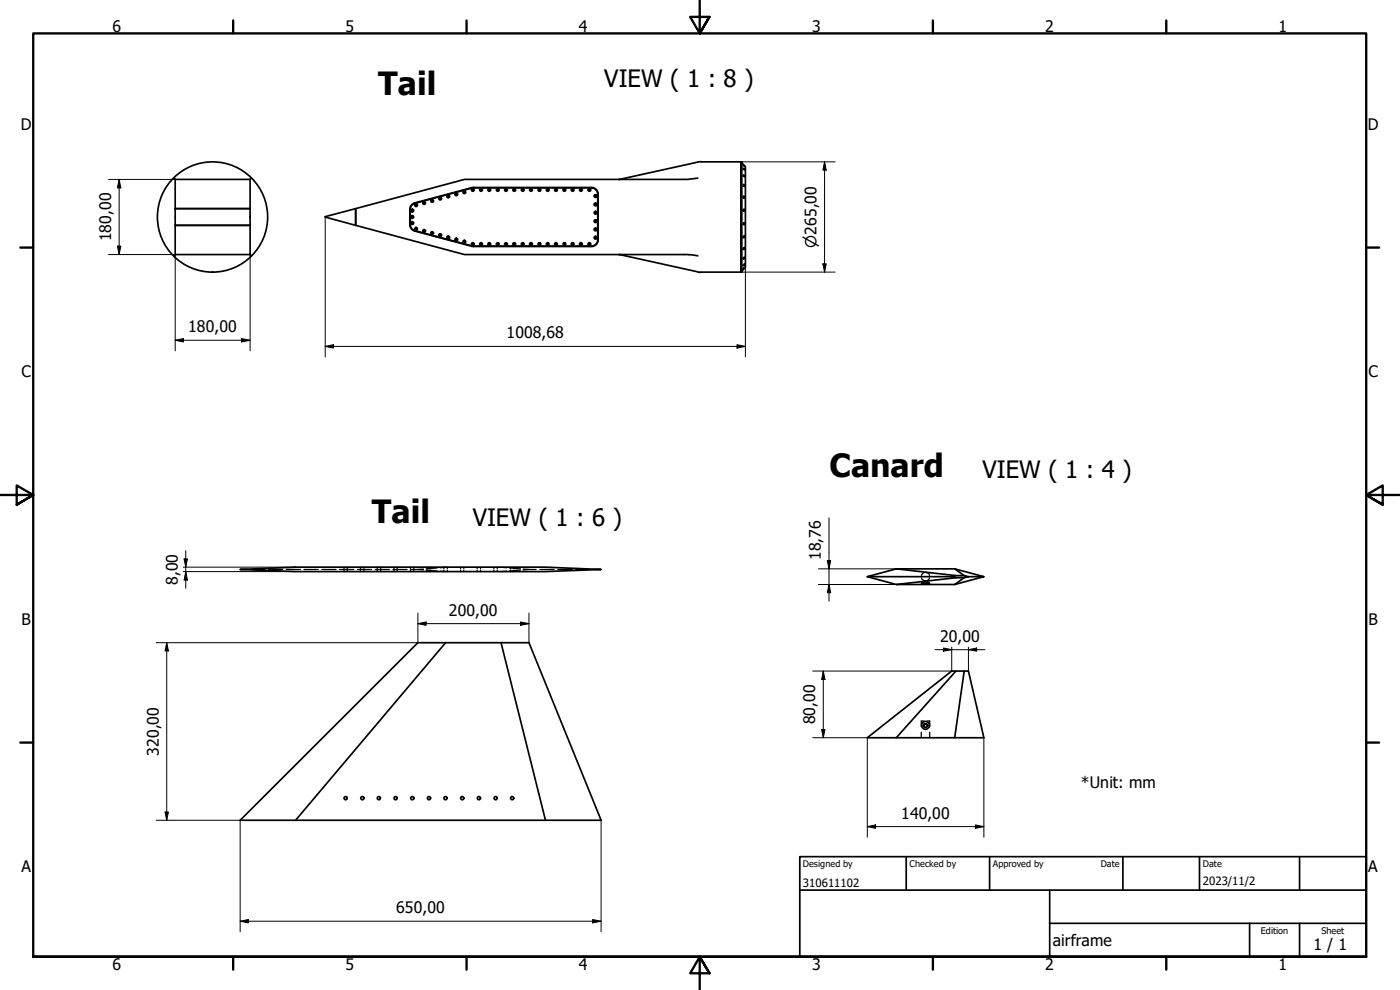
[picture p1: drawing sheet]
<svg xmlns="http://www.w3.org/2000/svg" width="420mm" height="297mm" viewBox="0 0 420 297" stroke-linecap="round" stroke-linejoin="round" font-family="sans-serif">
<!-- layer: Visible (ISO) -->
<g fill="none" stroke="#000" stroke-width=".51">
<path d="M52.1 53.5l.5 .3M52.6 53.8v13.8M52.6 53.8h22.5M75.1 53.8v22.6M75.4 53.5l-.3 .3M186 53.8h-.3M209.4 53.5l-3.1 .3h-66.9l-32.7 8.8v5l32.7 8.8h66.9l3.1 .4M210.3 48.5l-24.4 5.3M210.3 48.6h12.1v33h-12.1M222.4 48.6h.2v33h-.2zM222.6 48.7l1 1.2M223.1 52.6l.4 .4z"/>
<path d="M223.1 50.5l.4 .5zM223.1 49.5l.4 .4zM223.7 50v30.2M52.6 67.6v8.8M52.6 76.4h22.5M52.6 62.6h22.5M52.6 67.6h22.5M52.6 76.4l-.5 .4M75.1 76.4l.3 .4M97.6 65l9.1-2.4v5l-9.1-2.5M124.5 60.9l17.4-4.6 35.6-.1a2 2 0 0 1 2 2v13.8M124.5 60.9l-1.1 .7-.4 1.2v5l.7 1.1 .8 .4 17.1 4.6 35.9 .1a2 2 0 0 0 2-2"/>
<path d="M179.4 72a1.87 1.87 0 0 1-1.9 1.8h-35.6l-17.4-4.6a1.87 1.87 0 0 1-1.4-1.8v-4.6a1.87 1.87 0 0 1 1.4-1.8l17.4-4.6h35.6a1.87 1.87 0 0 1 1.9 1.8v13.8M185.7 76.4h.3M185.9 76.4l23.6 5.2M223.1 79.4l.4-.2-.4 .5zM223.1 77.3l.4-.1-.2 .4h-.2zM209.5 81.6l.8 .1M223.2 80.5l.3-.3-.4 .5zM223.6 80.2h.1M223.6 80.2l-1 1.2M72.1 170.9l16.6-.7h75l16.7 .7-16.7 .6h-75zM260.3 173l8.7-2.3h17.5l8.8 2.3-8.8 2.4h-17.5zM260.3 173h25.3"/>
<path d="M269 170.7l17.9 2M276.6 174.9l2.4 .1-1.8 .1zM286.5 170.7l2.9 2M286.9 173.3l-17.9 2.1M289.4 173.3l-2.9 2.1M290.6 173l-1.2 .3h-2.5l-1.3-.3 1.3-.3h2.5l1.2 .3h4.7M133.7 192.8l-45 53.3M150.4 192.8l13.3 53.3M277.2 217.7a.58 .58 0 0 0 .7 .6 .58 .58 0 0 0 .3-.9 .58 .58 0 0 0-1 .1v.2a.58 .58 0 0 1 .5-.5 .58 .58 0 0 1 .6 .5M286.9 201.3l-17.9 20M289.4 201.3l-2.9 20M260.3 221.3l25.3-20h5l4.7 20z"/>
<path d="M72.1 246.1l53.3-53.3h33.3l21.7 53.3z"/>
<circle cx="132.1" cy="59.6" r=".41"/>
<circle cx="132.1" cy="59.6" r=".16"/>
<circle cx="134.5" cy="58.9" r=".41"/>
<circle cx="134.5" cy="58.9" r=".16"/>
<circle cx="136.9" cy="58.3" r=".41"/>
<circle cx="136.9" cy="58.3" r=".16"/>
<circle cx="139.4" cy="57.7" r=".41"/>
<circle cx="139.4" cy="57.7" r=".16"/>
<circle cx="141.9" cy="57" r=".41"/>
<circle cx="141.9" cy="57" r=".16"/>
<circle cx="144.4" cy="57" r=".41"/>
<circle cx="144.4" cy="57" r=".16"/>
<circle cx="146.8" cy="57" r=".41"/>
<circle cx="146.8" cy="57" r=".16"/>
<circle cx="149.4" cy="57" r=".41"/>
<circle cx="149.4" cy="57" r=".16"/>
<circle cx="151.9" cy="57" r=".41"/>
<circle cx="151.9" cy="57" r=".16"/>
<circle cx="154.3" cy="57" r=".41"/>
<circle cx="154.3" cy="57" r=".16"/>
<circle cx="156.9" cy="57" r=".41"/>
<circle cx="156.9" cy="57" r=".16"/>
<circle cx="159.4" cy="57" r=".41"/>
<circle cx="159.4" cy="57" r=".16"/>
<circle cx="161.9" cy="57" r=".41"/>
<circle cx="161.9" cy="57" r=".16"/>
<circle cx="164.4" cy="57" r=".41"/>
<circle cx="164.4" cy="57" r=".16"/>
<circle cx="166.8" cy="57" r=".41"/>
<circle cx="166.8" cy="57" r=".16"/>
<circle cx="169.4" cy="57" r=".41"/>
<circle cx="169.4" cy="57" r=".16"/>
<circle cx="171.9" cy="57" r=".41"/>
<circle cx="171.9" cy="57" r=".16"/>
<circle cx="174.3" cy="57" r=".41"/>
<circle cx="174.3" cy="57" r=".16"/>
<circle cx="176.9" cy="57" r=".41"/>
<circle cx="176.9" cy="57" r=".16"/>
<circle cx="178.7" cy="58.8" r=".41"/>
<circle cx="178.7" cy="58.8" r=".16"/>
<circle cx="223.3" cy="55.6" r=".27"/>
<circle cx="223.3" cy="59.1" r=".28"/>
<circle cx="63.8" cy="65.1" r="16.5"/>
<circle cx="123.7" cy="66.9" r=".41"/>
<circle cx="123.7" cy="65.1" r=".41"/>
<circle cx="123.7" cy="63.2" r=".41"/>
<circle cx="123.7" cy="66.9" r=".16"/>
<circle cx="123.7" cy="65.1" r=".16"/>
<circle cx="123.7" cy="63.2" r=".16"/>
<circle cx="124.9" cy="61.5" r=".41"/>
<circle cx="124.9" cy="68.7" r=".41"/>
<circle cx="124.9" cy="61.5" r=".16"/>
<circle cx="124.9" cy="68.7" r=".16"/>
<circle cx="127.3" cy="60.9" r=".41"/>
<circle cx="127.3" cy="69.3" r=".41"/>
<circle cx="127.3" cy="60.9" r=".16"/>
<circle cx="127.3" cy="69.3" r=".16"/>
<circle cx="129.7" cy="60.3" r=".41"/>
<circle cx="129.7" cy="69.9" r=".41"/>
<circle cx="129.7" cy="69.9" r=".16"/>
<circle cx="129.7" cy="60.3" r=".16"/>
<circle cx="132.1" cy="70.6" r=".41"/>
<circle cx="132.1" cy="70.6" r=".16"/>
<circle cx="134.5" cy="71.3" r=".41"/>
<circle cx="134.5" cy="71.3" r=".16"/>
<circle cx="136.9" cy="71.9" r=".41"/>
<circle cx="136.9" cy="71.9" r=".16"/>
<circle cx="139.4" cy="72.5" r=".41"/>
<circle cx="139.4" cy="72.5" r=".16"/>
<circle cx="141.9" cy="73.2" r=".41"/>
<circle cx="141.9" cy="73.2" r=".16"/>
<circle cx="144.4" cy="73.2" r=".41"/>
<circle cx="144.4" cy="73.2" r=".16"/>
<circle cx="146.8" cy="73.2" r=".41"/>
<circle cx="146.8" cy="73.2" r=".16"/>
<circle cx="149.4" cy="73.2" r=".41"/>
<circle cx="149.4" cy="73.2" r=".16"/>
<circle cx="151.9" cy="73.2" r=".41"/>
<circle cx="151.9" cy="73.2" r=".16"/>
<circle cx="154.3" cy="73.2" r=".41"/>
<circle cx="154.3" cy="73.2" r=".16"/>
<circle cx="156.9" cy="73.2" r=".41"/>
<circle cx="156.9" cy="73.2" r=".16"/>
<circle cx="159.4" cy="73.2" r=".41"/>
<circle cx="159.4" cy="73.2" r=".16"/>
<circle cx="161.9" cy="73.2" r=".41"/>
<circle cx="161.9" cy="73.2" r=".16"/>
<circle cx="164.4" cy="73.2" r=".41"/>
<circle cx="164.4" cy="73.2" r=".16"/>
<circle cx="166.8" cy="73.2" r=".41"/>
<circle cx="166.8" cy="73.2" r=".16"/>
<circle cx="169.4" cy="73.2" r=".41"/>
<circle cx="169.4" cy="73.2" r=".16"/>
<circle cx="171.9" cy="73.2" r=".41"/>
<circle cx="171.9" cy="73.2" r=".16"/>
<circle cx="174.3" cy="73.2" r=".41"/>
<circle cx="174.3" cy="73.2" r=".16"/>
<circle cx="176.9" cy="73.2" r=".41"/>
<circle cx="176.9" cy="73.2" r=".16"/>
<circle cx="178.7" cy="63.8" r=".41"/>
<circle cx="178.7" cy="61.4" r=".41"/>
<circle cx="178.7" cy="66.4" r=".41"/>
<circle cx="178.7" cy="68.9" r=".41"/>
<circle cx="178.7" cy="71.3" r=".41"/>
<circle cx="178.7" cy="66.4" r=".16"/>
<circle cx="178.7" cy="68.9" r=".16"/>
<circle cx="178.7" cy="71.3" r=".16"/>
<circle cx="178.7" cy="63.8" r=".16"/>
<circle cx="178.7" cy="61.4" r=".16"/>
<circle cx="223.3" cy="67.1" r=".28"/>
<circle cx="223.3" cy="74.5" r=".27"/>
<circle cx="223.3" cy="71" r=".28"/>
<circle cx="223.3" cy="63.1" r=".27"/>
<circle cx="277.8" cy="217.6" r="1.15"/>
<circle cx="103.7" cy="239.5" r=".48"/>
<circle cx="108.7" cy="239.5" r=".48"/>
<circle cx="113.7" cy="239.5" r=".48"/>
<circle cx="118.7" cy="239.5" r=".48"/>
<circle cx="123.7" cy="239.5" r=".48"/>
<circle cx="128.7" cy="239.5" r=".48"/>
<circle cx="133.7" cy="239.5" r=".48"/>
<circle cx="138.7" cy="239.5" r=".48"/>
<circle cx="143.7" cy="239.5" r=".48"/>
<circle cx="148.7" cy="239.5" r=".48"/>
<circle cx="153.7" cy="239.5" r=".48"/>
</g>
<!-- layer: Hidden (ISO) -->
<g fill="none" stroke="#000" stroke-width=".38">
<path d="M72.1 170.9h2.1M75.2 170.9h4.3M80.6 170.9h4.2M85.9 170.9h4.3M91.2 170.9h4.3M96.6 170.9h4.2M101.9 170.9h4.3M103.3 170.2v.4M103.3 171.1v.4M104.2 170.2v.4M104.2 171.1v.4M107.3 170.9h4.2"/>
<path d="M108.2 170.2v.4M108.2 171.1v.4M109.2 170.2v.4M109.2 171.1v.4M112.6 170.9h4.2M113.2 170.2v.4M113.2 171.1v.4M114.2 170.2v.4M114.2 171.1v.4M117.9 170.9h4.3M118.2 170.2v.4M118.2 171.1v.4"/>
<path d="M119.2 170.2v.4M119.2 171.1v.4M123.2 170.2v.4M123.2 171.1v.4M123.3 170.9h2.1M124.2 170.2v.4M124.2 171.1v.4M127.1 170.7l-1.7 .2 1.7 .1M127.9 171.1l3.3 .2M128.2 170.2v.4M128.2 171.1v.4M129.2 170.2v.4"/>
<path d="M129.2 171.1v.4M131.2 170.4l-3.3 .3M132.1 171.4l1.6 .1M133.2 170.2v.4M133.2 171.1v.4M133.7 170.2l-1.6 .2M134.2 170.2v.4M134.2 171.1v.4M138.2 170.2v.4M138.2 171.1v.4M139.2 170.2v.4M139.2 171.1v.4"/>
<path d="M143.2 170.2v.4M143.2 171.1v.4M144.2 170.2v.4M144.2 171.1v.4M148.2 170.2v.4M148.2 171.1v.4M149.2 170.2v.4M149.2 171.1v.4M150.4 170.2l1.7 .2M152.1 171.4l-1.7 .1M152.9 170.4l3.3 .3M153.2 170.2v.4"/>
<path d="M153.2 171.1v.4M154.2 170.2v.4M154.2 171.1v.4M156.2 171.1l-3.3 .2M157 170.7l1.7 .2M158.7 170.9l-1.7 .1M158.7 170.9h2.2M162 170.9h4.3M167.4 170.9h4.3M172.8 170.9h4.4M178.2 170.9h2.2M276.5 173.4a1.26 1.26 0 0 0 1.2 .9 1.26 1.26 0 0 0 1.3-.9"/>
<path d="M276.5 172.6a1.26 1.26 0 0 1 1.2-.9 1.26 1.26 0 0 1 1.3 .9M276.8 174.8l-.2 .2M277.2 174.4h.7M277.2 174.4l-.2 .1M277.2 174.2v.2M278.3 174.2l.2 .3M278.7 174.8l.3 .2M276.5 219.7v1.6M277.2 217.7l.3 .5M277.3 216.3h-.8v1.7M278.2 216.3h.8v1.7M278.3 217.7l-.3 .5"/>
<path d="M279 219.7v1.6"/>
</g>
<g fill="#000">
<circle cx="277.2" cy="217.7" r=".19"/>
<circle cx="278.3" cy="217.7" r=".19"/>
</g>
<!-- layer: Border (ISO) -->
<g fill="none" stroke="#000" stroke-width=".7">
<path d="M70 6.1v3.9M140 6.1v3.9M210 0v10l-2.9-4.9h5.8l-2.9 4.9 2.9-4.9M280 6.1v3.9M350 6.1v3.9M6.1 74.3h3.9M410 74.3h3.9M0 148.5h10l-5-2.8v5.7l5-2.9-5 2.9M420 148.5h-10l5-2.8v5.7l-5-2.9 5 2.9M6.1 222.8h3.9M410 222.8h3.9M10 287.1v-277.1h400v277.1h-400h400"/>
<path d="M70 287.1v3.8M140 287.1v3.8M212.9 292l-2.9-4.9 2.9 4.9h-5.8l2.9-4.9v9.9M280 287.1v3.8M350 287.1v3.8"/>
</g>
<!-- layer: Title (ISO) -->
<path d="M240 257h170v30.1h-170zM272 257v10.1M297 257v10.1M337 257v10.1M360 257v10.1M390 257v10.1M240 267.1h170M315 277h95M315 267.1v20M375 277v10.1M390 277v10.1" fill="none" stroke="#000" stroke-width=".51"/>
<!-- layer: Dimension (ISO) -->
<g fill="none" stroke="#000" stroke-width=".3">
<path d="M32.6 53.8h20M35.8 53.8l.5 2.6h-1.1zM35.8 53.8v22.6M222.4 48.6h28.2M247.5 48.6l.5 2.4h-1zM247.5 48.6v33M32.6 76.4h20v28.9M35.2 73.8h1.1l-.5 2.6zM75.1 76.4v28.9M97.6 65.1v42M247 79.2h1l-.5 2.4zM222.4 81.6h28.2"/>
<path d="M223.7 80.2v26.9M52.6 102.1l2.5-.5v1zM52.6 102.1h22.5M72.5 101.6l2.6 .5-2.6 .5zM97.6 103.9l2.5-.5v1zM97.6 103.9h126.1M221.2 103.4l2.5 .5-2.5 .5zM248.8 155.4v25M55 171.5h33.7M55 170.2h33.7M55.2 167.7h1.1l-.5 2.5zM55.8 171.5l.5 2.5h-1.1z"/>
<path d="M55.8 165.2v11.3M245.6 170.7h23.4M245.6 175.4h23.4M248.3 168.2h1l-.5 2.5zM248.8 175.4l.5 2.4h-1zM50 192.8l.5 2.5h-1zM50 192.8v53.3M125.4 187.1l2.5-.5v1zM125.4 183.9v8.9h-78.5M125.4 187.1h33.3M156.2 186.6l2.5 .5-2.5 .5zM158.7 183.9v8.9"/>
<path d="M280.6 194.9h15M283.1 194.4l2.5 .5-2.5 .5zM285.6 194.2v7.1h-41.7M290.6 194.9l2.5-.5v1zM290.6 194.2v7.1M246.6 218.9h1l-.5 2.4zM247.1 201.3l.5 2.6h-1zM247.1 201.3v20M243.9 221.3h16.4v29.9M295.3 221.3v29.9M46.9 246.1h25.2v33.5M49.5 243.6h1l-.5 2.5z"/>
<path d="M180.4 246.1v33.5M260.3 248l2.5-.5v1zM260.3 248h35M292.7 247.5l2.6 .5-2.6 .5zM72.1 276.4l2.4-.5v1zM72.1 276.4h108.3M177.9 275.9l2.5 .5-2.5 .5z"/>
</g>
<g fill="#000">
<path d="M35.8 53.8l.5 2.6h-1.1z" fill-rule="evenodd"/>
<path d="M247.5 48.6l.5 2.4h-1z" fill-rule="evenodd"/>
<path d="M35.2 73.8h1.1l-.5 2.6z" fill-rule="evenodd"/>
<path d="M247 79.2h1l-.5 2.4z" fill-rule="evenodd"/>
<path d="M52.6 102.1l2.5-.5v1z" fill-rule="evenodd"/>
<path d="M72.5 101.6l2.6 .5-2.6 .5z" fill-rule="evenodd"/>
<path d="M97.6 103.9l2.5-.5v1z" fill-rule="evenodd"/>
<path d="M221.2 103.4l2.5 .5-2.5 .5z" fill-rule="evenodd"/>
<path d="M55.2 167.7h1.1l-.5 2.5z" fill-rule="evenodd"/>
<path d="M55.8 171.5l.5 2.5h-1.1z" fill-rule="evenodd"/>
<path d="M248.3 168.2h1l-.5 2.5z" fill-rule="evenodd"/>
<path d="M248.8 175.4l.5 2.4h-1z" fill-rule="evenodd"/>
<path d="M50 192.8l.5 2.5h-1z" fill-rule="evenodd"/>
<path d="M125.4 187.1l2.5-.5v1z" fill-rule="evenodd"/>
<path d="M156.2 186.6l2.5 .5-2.5 .5z" fill-rule="evenodd"/>
<path d="M283.1 194.4l2.5 .5-2.5 .5z" fill-rule="evenodd"/>
<path d="M290.6 194.9l2.5-.5v1z" fill-rule="evenodd"/>
<path d="M246.6 218.9h1l-.5 2.4z" fill-rule="evenodd"/>
<path d="M247.1 201.3l.5 2.6h-1z" fill-rule="evenodd"/>
<path d="M49.5 243.6h1l-.5 2.5z" fill-rule="evenodd"/>
<path d="M260.3 248l2.5-.5v1z" fill-rule="evenodd"/>
<path d="M292.7 247.5l2.6 .5-2.6 .5z" fill-rule="evenodd"/>
<path d="M72.1 276.4l2.4-.5v1z" fill-rule="evenodd"/>
<path d="M177.9 275.9l2.5 .5-2.5 .5z" fill-rule="evenodd"/>
</g>
<g font-size="9.6">
<text x="113.5" y="28.5">Tail</text>
<text x="248.9" y="143.2">Canard</text>
<text x="111.6" y="157">Tail</text>
</g>
<g font-size="7.2">
<text x="181.4" y="26.1">VIEW ( 1 : 8 )</text>
<text x="294.8" y="143.4">VIEW ( 1 : 4 )</text>
<text x="141.9" y="157.7">VIEW ( 1 : 6 )</text>
</g>
<g font-size="4.8">
<text x="33.7" y="9.6">6</text>
<text x="103.7" y="9.6">5</text>
<text x="173.7" y="9.6">4</text>
<text x="243.7" y="9.6">3</text>
<text x="313.7" y="9.6">2</text>
<text x="383.7" y="9.6">1</text>
<text x="6.2" y="38.9">D</text>
<text x="410.5" y="38.9">D</text>
<text x="33.3" y="72.4" transform="rotate(-90 33.3 72.4)">180,00</text>
<text x="56.5" y="99.7">180,00</text>
<text x="152" y="101.5">1008,68</text>
<text x="6.4" y="113.1">C</text>
<text x="410.7" y="113.1">C</text>
<text x="246.4" y="168.1" transform="rotate(-90 246.4 168.1)">18,76</text>
<text x="53.3" y="175.6" transform="rotate(-90 53.3 175.6)">8,00</text>
<text x="134.7" y="184.7">200,00</text>
<text x="6.4" y="187.4">B</text>
<text x="410.7" y="187.4">B</text>
<text x="282.1" y="192.5">20,00</text>
<text x="244.7" y="217.3" transform="rotate(-90 244.7 217.3)">80,00</text>
<text x="47.7" y="226.7" transform="rotate(-90 47.7 226.7)">320,00</text>
<text x="324.4" y="236.3">*Unit: mm</text>
<text x="270.4" y="245.6">140,00</text>
<text x="6.4" y="261.7">A</text>
<text x="410.7" y="261.7">A</text>
<text x="118.9" y="274">650,00</text>
<text x="316" y="283.8">airframe</text>
<text x="394.2" y="285">1 / 1</text>
<text x="33.7" y="290.9">6</text>
<text x="103.7" y="290.9">5</text>
<text x="173.7" y="290.9">4</text>
<text x="243.7" y="290.9">3</text>
<text x="313.7" y="290.9">2</text>
<text x="383.7" y="290.9">1</text>
</g>
<text font-size="4.6" x="245" y="74.3" transform="rotate(-90 245 74.3)">⌀265,00</text>
<g font-size="3.4">
<text x="241" y="266">310611102</text>
<text x="361" y="265.5">2023/11/2</text>
</g>
<g font-size="2.7">
<text x="241" y="260.1">Designed by</text>
<text x="273" y="260.1">Checked by</text>
<text x="298" y="260.1">Approved by</text>
<text x="330.3" y="260">Date</text>
<text x="361" y="260">Date</text>
<text x="378.4" y="280.1">Edition</text>
<text x="396.6" y="280.1">Sheet</text>
</g>
</svg>
